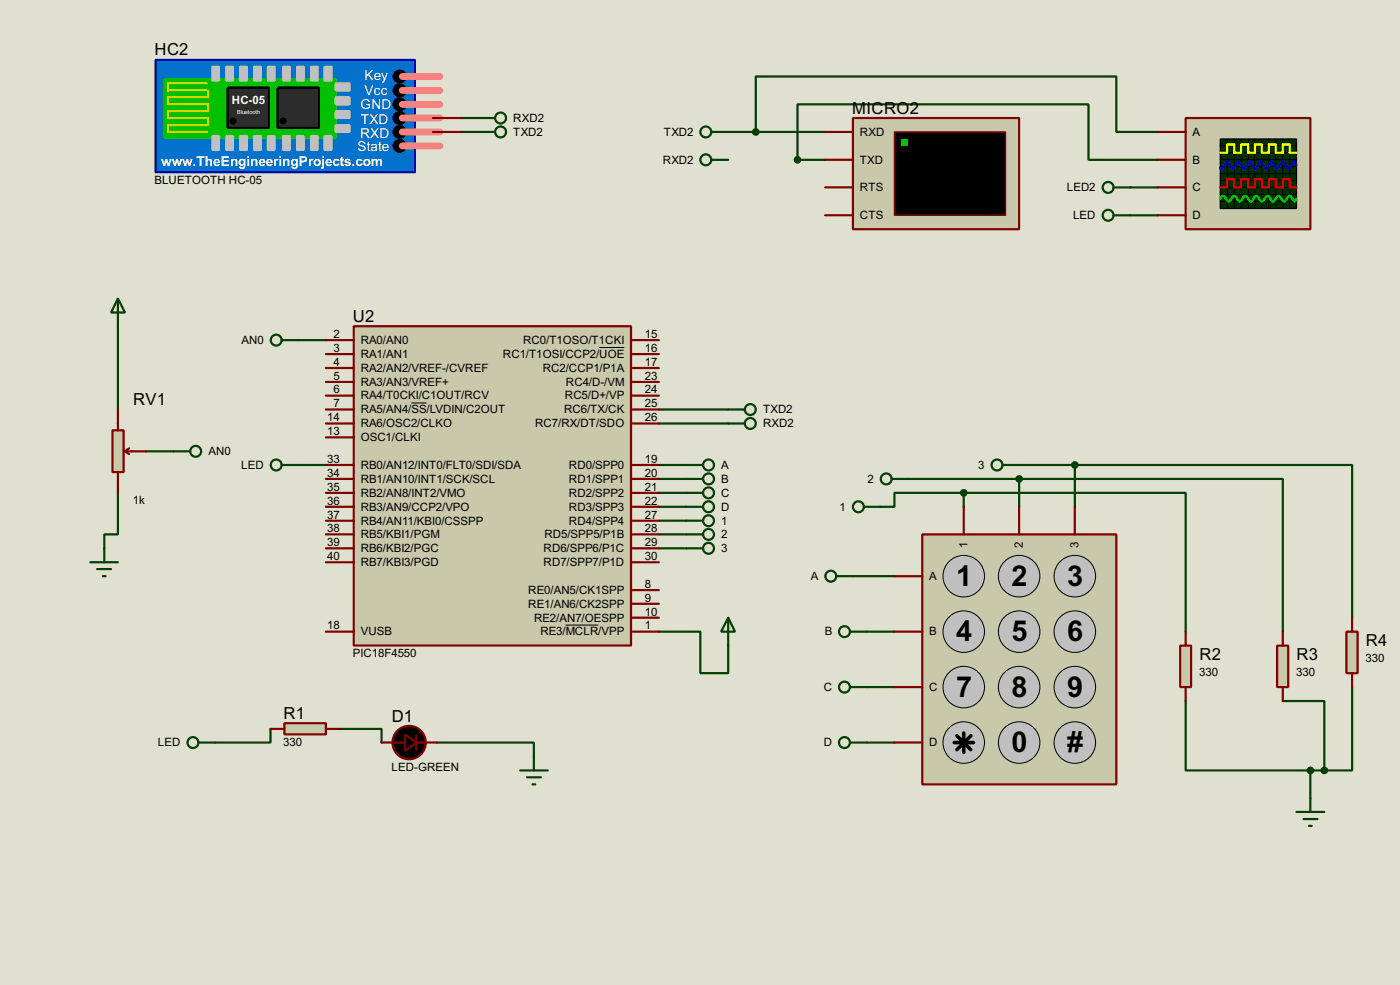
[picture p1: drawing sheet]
<svg xmlns="http://www.w3.org/2000/svg" width="256mm" height="180mm" viewBox="0 0 256 180" stroke-linecap="round" stroke-linejoin="round" font-family="sans-serif">
<path d="M0 0h256.5v180.3h-256.5z" fill="#e0e0d0"/>
<g fill="none" stroke="#004000" stroke-width=".4">
<path d="M84.4 21.6h3.3M84.4 24.2h3.3M133.4 24.2h17.8M138.5 24.2v-10.2h66v10.2h7.6M151.2 29.3h-5.1v-10.2h53.3v10.2h12.7M207.1 39.4h5M207.1 34.3h5M21.6 59.7v15.3M54.7 62.3h5M120.7 75h12.7M120.7 77.5h12.7M21.6 90.2v7.6h-2.5v2.6"/>
<path d="M26.7 82.6h5.1M54.7 85.1h5M120.7 87.7h5.1M120.7 85.1h5.1M120.7 90.2h5.1M120.7 92.8h5.1M120.7 95.3h5.1M120.7 97.8h5.1M166.4 87.7h20.3M176.6 90.2h40.6v25.4M176.6 90.2h-12.7v2.6h-2.6M176.6 90.2v2.6"/>
<path d="M186.7 87.7h48.3v27.9M186.7 87.7v5.1M186.7 85.1h10.2M196.9 85.1h50.8v28M196.9 85.1v7.7M120.7 115.6h7.6v7.6h5.1v-5M120.7 100.4h5.1M156.3 105.5h7.6M158.8 115.6h5.1M49.6 133.4v2.5h-10.2M62.3 133.4h7.6v2.5M80.1 135.9h17.7v2.6"/>
<path d="M158.8 125.8h5.1M158.8 135.9h5.1M217.2 128.3v12.7h22.9M235 128.3h7.6v12.7M247.7 125.8v15.2h-5.1M240.1 141v5.1M240.1 141h2.5"/>
</g>
<path d="M64.8 59.7h50.8v58.5h-50.8z" fill="#c8c8aa" stroke="#800000" stroke-width=".4"/>
<g fill="none" stroke="#800000" stroke-width=".4">
<path d="M59.7 62.3h5.1M59.7 64.8h5.1M59.7 67.4h5.1M59.7 69.9h5.1M59.7 72.4h5.1M59.7 75h5.1M59.7 77.5h5.1M115.6 62.3h5.1M115.6 64.8h5.1M115.6 67.4h5.1M115.6 69.9h5.1M115.6 72.4h5.1"/>
<path d="M115.6 75h5.1M115.6 77.5h5.1M59.7 80.1h5.1M59.7 85.1h5.1M59.7 87.7h5.1M59.7 90.2h5.1M59.7 92.8h5.1M59.7 95.3h5.1M59.7 97.8h5.1M115.6 85.1h5.1M115.6 87.7h5.1M115.6 90.2h5.1"/>
<path d="M115.6 92.8h5.1M115.6 95.3h5.1M115.6 97.8h5.1M59.7 100.4h5.1M59.7 102.9h5.1M59.7 115.6h5.1M115.6 100.4h5.1M115.6 102.9h5.1M115.6 115.6h5.1M115.6 108h5.1M115.6 110.5h5.1M115.6 113.1h5.1"/>
</g>
<path d="M75.4 73.8h2.8M109.8 63.6h4.6M103.6 114.4h6" fill="none" stroke="#000" stroke-width=".18"/>
<path d="M169 97.8h35.5v45.8h-35.5z" fill="#c8c8aa" stroke="#800000" stroke-width=".4"/>
<g fill="#c0c0c0" stroke="#000" stroke-width=".18">
<circle cx="176.5" cy="105.5" r="3.8"/>
<circle cx="186.7" cy="105.5" r="3.8"/>
<circle cx="196.9" cy="105.5" r="3.8"/>
<circle cx="176.5" cy="115.6" r="3.8"/>
<circle cx="186.7" cy="115.6" r="3.8"/>
<circle cx="196.9" cy="115.6" r="3.8"/>
<circle cx="176.5" cy="125.8" r="3.8"/>
<circle cx="186.7" cy="125.8" r="3.8"/>
<circle cx="196.9" cy="125.8" r="3.8"/>
<circle cx="176.5" cy="135.9" r="3.8"/>
<circle cx="186.7" cy="135.9" r="3.8"/>
<circle cx="196.9" cy="135.9" r="3.8"/>
</g>
<path d="M174.8 135.9h3.6M175.3 134.7l2.6 2.5M176.6 134.2v3.5M177.9 134.7l-2.6 2.5" fill="none" stroke="#000" stroke-width=".65"/>
<path d="M176.6 92.8v5M186.7 92.8v5M196.9 92.8v5M163.9 105.5h5.1M163.9 115.6h5.1M163.9 125.8h5.1M163.9 135.9h5.1" fill="none" stroke="#800000" stroke-width=".4"/>
<path d="M20.6 78.8h2.1v7.6h-2.1z" fill="#c8c8aa" stroke="#800000" stroke-width=".4"/>
<path d="M21.6 75v3.8M21.6 86.4v3.8M22.9 82.6l.8 .5M22.9 82.6h3.8M23.7 82.1l-.8 .5" fill="none" stroke="#800000" stroke-width=".4"/>
<g fill="none" stroke="#004000" stroke-width=".4">
<path d="M51.6 62.3h3.1M31.8 82.6h3.1M16.6 102.9h5M17.8 104.2h2.6M18.9 105.5h.5M19.1 100.4v2.5"/>
<circle cx="50.6" cy="62.3" r="1"/>
<circle cx="35.8" cy="82.6" r="1"/>
</g>
<path d="M216.2 118.2h2v7.6h-2z" fill="#c8c8aa" stroke="#800000" stroke-width=".4"/>
<path d="M217.2 115.6v2.6M217.2 125.8v2.5" fill="none" stroke="#800000" stroke-width=".4"/>
<path d="M234 118.2h2v7.6h-2z" fill="#c8c8aa" stroke="#800000" stroke-width=".4"/>
<path d="M235 115.6v2.6M235 125.8v2.5" fill="none" stroke="#800000" stroke-width=".4"/>
<path d="M246.7 115.6h2v7.6h-2z" fill="#c8c8aa" stroke="#800000" stroke-width=".4"/>
<path d="M247.7 113.1v2.5M247.7 123.2v2.6" fill="none" stroke="#800000" stroke-width=".4"/>
<path d="M237.5 148.6h5.1M238.8 149.9h2.6M239.8 151.2h.5M240.1 146.1v2.5" fill="none" stroke="#004000" stroke-width=".4"/>
<g fill="#004000" stroke="#004000" stroke-width=".4">
<circle cx="240" cy="141" r=".5"/>
<circle cx="242.6" cy="141" r=".5"/>
<circle cx="176.5" cy="90.2" r=".5"/>
<circle cx="186.7" cy="87.7" r=".5"/>
<circle cx="196.9" cy="85.1" r=".5"/>
</g>
<path d="M28.5 11h47.5v20.6h-47.5z" fill-rule="evenodd" fill="#0272cc" stroke="#0000c0" stroke-width=".4"/>
<path d="M30 14.5h31.5v10.7h-31.5z" fill-rule="evenodd" fill="#00c000" stroke="#00c000" stroke-width=".4"/>
<path d="M37.9 15.3h-7.1v1.3h7.1M37.9 17.8h-7.1v1.3h7.1M38.2 16.6v1.2M38.2 19.1v1.3M37.9 20.4h-7.1v1.2h7.1M37.9 22.9h-7.1v1.3h7.1M38.2 21.6v1.3" fill="none" stroke="#d9d300" stroke-width=".4"/>
<path d="M41.7 16.1h7.6v7.3h-7.6z" fill="#2c2c2c" stroke="#000" stroke-width=".4"/>
<circle cx="42.7" cy="22.2" r=".55" fill="#000" stroke="#000" stroke-width=".18"/>
<path d="M50.9 16.1h7.6v7.3h-7.6z" fill="#2c2c2c" stroke="#000" stroke-width=".4"/>
<g fill="#000" stroke="#000" stroke-width=".18">
<circle cx="73.2" cy="16.6" r="1.2"/>
<circle cx="73.2" cy="19.1" r="1.2"/>
<circle cx="73.2" cy="14" r="1.2"/>
<circle cx="51.8" cy="22.2" r=".55"/>
<circle cx="73.2" cy="26.7" r="1.2"/>
<circle cx="73.2" cy="24.2" r="1.2"/>
<circle cx="73.2" cy="21.6" r="1.2"/>
</g>
<g fill="#c0c0c0" stroke="#c0c0c0" stroke-width=".4">
<path d="M38.9 12.2h1.3v2.6h-1.3z"/>
<path d="M41.5 12.2h1.2v2.6h-1.2z"/>
<path d="M44 12.2h1.3v2.6h-1.3z"/>
<path d="M46.5 12.2h1.3v2.6h-1.3z"/>
<path d="M49.1 12.2h1.2v2.6h-1.2z"/>
<path d="M51.9 12.2h1.2v2.6h-1.2z"/>
<path d="M38.9 24.9h1.3v2.6h-1.3z"/>
<path d="M41.5 24.9h1.2v2.6h-1.2z"/>
<path d="M44 24.9h1.3v2.6h-1.3z"/>
<path d="M46.5 24.9h1.3v2.6h-1.3z"/>
<path d="M49.1 24.9h1.2v2.6h-1.2z"/>
<path d="M51.9 24.9h1.2v2.6h-1.2z"/>
<path d="M54.4 24.9h1.3v2.6h-1.3z"/>
<path d="M57 24.9h1.2v2.6h-1.2z"/>
<path d="M59.5 24.9h1.3v2.6h-1.3z"/>
<path d="M54.4 12.2h1.3v2.6h-1.3z"/>
<path d="M57 12.2h1.2v2.6h-1.2z"/>
<path d="M59.5 12.2h1.3v2.6h-1.3z"/>
<path d="M61.5 15.3h2.6v1.3h-2.6z"/>
<path d="M61.5 17.8h2.6v1.3h-2.6z"/>
<path d="M61.5 20.4h2.6v1.2h-2.6z"/>
<path d="M61.5 22.9h2.6v1.3h-2.6z"/>
</g>
<path d="M73.7 14h6.9M73.7 16.6h6.9M73.7 19.1h6.9M73.7 21.6h6.9M73.7 24.2h6.9M73.7 26.7h6.9" fill="none" stroke="#ff8080" stroke-width="1.3"/>
<path d="M79.3 24.2h5.1M79.3 21.6h5.1" fill="none" stroke="#800000" stroke-width=".4"/>
<g fill="none" stroke="#004000" stroke-width=".4">
<path d="M87.7 21.6h3M87.7 24.2h3M133.4 75h3.1M133.4 77.5h3.1"/>
<circle cx="91.7" cy="21.6" r="1"/>
<circle cx="91.7" cy="24.2" r="1"/>
<circle cx="137.4" cy="77.5" r="1"/>
<circle cx="137.4" cy="75" r="1"/>
</g>
<path d="M156.3 21.6h30.4v20.4h-30.4z" fill="#c8c8aa" stroke="#800000" stroke-width=".4"/>
<path d="M163.9 24.2h20.3v15.2h-20.3z" fill="#000" stroke="#800000" stroke-width=".25"/>
<path d="M165.2 25.5h1.2v1.2h-1.2z" fill="#0f0"/>
<path d="M151.2 24.2h5.1M151.2 34.3h5.1M151.2 29.3h5.1M151.2 39.4h5.1" fill="none" stroke="#800000" stroke-width=".4"/>
<path d="M217.2 21.6h22.9v20.4h-22.9z" fill="#c8c8aa" stroke="#800000" stroke-width=".4"/>
<path d="M223.6 25.5h13.9v12.7h-13.9z" fill="#003000" stroke="#000" stroke-width=".25"/>
<g fill="none" stroke="#000" stroke-width=".18">
<path d="M223.6 29.3h13.9M223.6 26.7h13.9M223.6 28h13.9M223.6 30.5h13.9M223.6 33.1h13.9M223.6 34.3h13.9M223.6 35.6h13.9M223.6 36.9h13.9M223.6 31.8h13.9M224.8 25.5v12.7M226.1 25.5v12.7M227.4 25.5v12.7"/>
<path d="M228.7 25.5v12.7M229.9 25.5v12.7M231.2 25.5v12.7M232.5 25.5v12.7M233.7 25.5v12.7M235 25.5v12.7M236.3 25.5v12.7"/>
</g>
<path d="M223.6 28h1.2v-1.5h1.3v1.5h1.3v-1.5h1.3v1.5h1.2v-1.5h1.3v1.5h1.3v-1.5h1.2v1.5h1.3v-1.5h1.3v1.5h1.2" fill="none" stroke="#ff0" stroke-width=".4"/>
<path d="M223.6 34.3h1.2v-1.5h1.3v1.5h1.3v-1.5h1.3v1.5h1.2v-1.5h1.3v1.5h1.3v-1.5h1.2v1.5h1.3v-1.5h1.3v1.5h1.2" fill="none" stroke="#f00" stroke-width=".4"/>
<path d="M237.5 30.3l-.5-.8-1 1.5-1-1.5-1 1.5-1-1.5-1 1.5-1.1-1.5-1 1.5-1-1.5-1 1.5-1-1.5-1 1.5-1.1-1.5-1 1.5-.2-.2" fill="none" stroke="#00f" stroke-width=".4"/>
<path d="M223.6 36.4l.2-.4 .3-.1 .2 .1 .5 .7a.6 .6 0 0 0 .9-.5l.4-.3 .3 .1 .4 .7 .3 .2 .3-.2 .5-.7a.6 .6 0 0 1 .8 .5l.5 .4 .2-.2 .5-.7 .3-.1 .2 .1 .5 .7a.6 .6 0 0 0 .9-.5l.4-.3 .2 .1 .5 .7 .3 .2 .3-.2 .5-.7a.6 .6 0 0 1 .8 .5l.5 .4 .2-.2 .5-.7 .3-.1 .2 .1 .5 .7 .3 .2 .2-.5" fill="none" stroke="#0f0" stroke-width=".4"/>
<path d="M212.1 24.2h5.1M212.1 29.3h5.1M212.1 34.3h5.1M212.1 39.4h5.1" fill="none" stroke="#800000" stroke-width=".4"/>
<g fill="none" stroke="#004000" stroke-width=".4">
<path d="M130.4 24.2h3M130.4 29.3h3M204 39.4h3.1M51.6 85.1h3.1M125.8 87.7h3M125.8 85.1h3M125.8 92.8h3M125.8 90.2h3M125.8 95.3h3M125.8 97.8h3M158.3 92.8h3M163.4 87.7h3"/>
<path d="M183.7 85.1h3M125.8 100.4h3M153.2 105.5h3.1M155.8 115.6h3M36.4 135.9h3M155.8 125.8h3M155.8 135.9h3"/>
<circle cx="129.3" cy="29.3" r="1"/>
<circle cx="129.3" cy="24.2" r="1"/>
<circle cx="203" cy="39.4" r="1"/>
<circle cx="50.6" cy="85.1" r="1"/>
<circle cx="129.8" cy="97.8" r="1"/>
<circle cx="129.8" cy="85.1" r="1"/>
<circle cx="129.8" cy="87.7" r="1"/>
<circle cx="129.8" cy="95.3" r="1"/>
<circle cx="129.8" cy="90.2" r="1"/>
<circle cx="129.8" cy="92.8" r="1"/>
<circle cx="157.2" cy="92.8" r="1"/>
<circle cx="162.3" cy="87.7" r="1"/>
<circle cx="182.6" cy="85.1" r="1"/>
<circle cx="129.8" cy="100.4" r="1"/>
<circle cx="152.2" cy="105.5" r="1"/>
<circle cx="154.7" cy="115.6" r="1"/>
<circle cx="35.3" cy="135.9" r="1"/>
<circle cx="154.7" cy="135.9" r="1"/>
<circle cx="154.7" cy="125.8" r="1"/>
</g>
<g fill="#004000" stroke="#004000" stroke-width=".4">
<circle cx="138.4" cy="24.2" r=".5"/>
<circle cx="146.1" cy="29.3" r=".5"/>
</g>
<path d="M52.1 132.4h7.6v2h-7.6z" fill="#c8c8aa" stroke="#800000" stroke-width=".4"/>
<path d="M49.6 133.4h2.5M59.7 133.4h2.6M69.9 135.9h4.3M76.3 134.7v2.5M76.3 135.9h3.8" fill="none" stroke="#800000" stroke-width=".4"/>
<g fill="#000" stroke="#800000" stroke-width=".4">
<path d="M74.2 134.4l2.1 1.5-2.1 1.6z"/>
<circle cx="74.9" cy="135.9" r="3.1"/>
</g>
<g fill="none" stroke="#004000" stroke-width=".4">
<path d="M204 34.3h3.1M21.6 54.7l1.3 2.5h-2.5zM21.6 54.7v5M133.4 113.1l1.3 2.5h-2.6zM133.4 113.1v5.1M97.8 138.5v2.5M95.3 141h5.1M96.6 142.3h2.5M97.6 143.6h.5"/>
<circle cx="203" cy="34.3" r="1"/>
</g>
<g font-size="5.9">
<text x="175.2" y="107.3">1</text>
<text x="185.3" y="107.3">2</text>
<text x="195.5" y="107.3">3</text>
<text x="175.2" y="117.4">4</text>
<text x="185.3" y="117.4">5</text>
<text x="195.5" y="117.4">6</text>
<text x="175.2" y="127.6">7</text>
<text x="185.3" y="127.6">8</text>
<text x="195.5" y="127.6">9</text>
<text x="185.3" y="137.7">0</text>
<text x="195.5" y="137.7">#</text>
</g>
<g font-size="3.4">
<text x="28.3" y="10.2">HC2</text>
<text x="156.1" y="20.8">MICRO2</text>
<text x="64.7" y="58.9">U2</text>
<text x="24.4" y="74.1">RV1</text>
<text x="250.2" y="118.2">R4</text>
<text x="219.8" y="120.7">R2</text>
<text x="237.5" y="120.7">R3</text>
<text x="52" y="131.6">R1</text>
<text x="71.8" y="132.1">D1</text>
</g>
<g font-size="2.8" fill="#fff">
<text x="66.8" y="14.6">Key</text>
<text x="66.8" y="17.4">Vcc</text>
<text x="66" y="19.9">GND</text>
<text x="66.1" y="22.7">TXD</text>
<text x="65.5" y="27.5">State</text>
<text x="66" y="25.2">RXD</text>
<text x="29.5" y="30.3">www.TheEngineeringProjects.com</text>
</g>
<text font-size="2.4" fill="#fff" x="42.5" y="19">HC-05</text>
<g font-size="2.4">
<text x="94" y="22.3">RXD2</text>
<text x="94" y="24.9">TXD2</text>
<text x="121.4" y="30">RXD2</text>
<text x="121.6" y="24.9">TXD2</text>
<text x="157.5" y="24.9">RXD</text>
<text x="157.5" y="30">TXD</text>
<text x="218.5" y="24.9">A</text>
<text x="218.5" y="30">B</text>
<text x="28.3" y="33.7">BLUETOOTH HC-05</text>
<text x="157.5" y="35">RTS</text>
<text x="195.4" y="35">LED2</text>
<text x="218.5" y="35">C</text>
<text x="157.5" y="40.1">CTS</text>
<text x="196.6" y="40.1">LED</text>
<text x="218.5" y="40.1">D</text>
<text x="44.2" y="63">AN0</text>
<text x="61.1" y="61.9">2</text>
<text x="61.1" y="64.4">3</text>
<text x="66.1" y="63">RA0/AN0</text>
<text x="66.1" y="65.5">RA1/AN1</text>
<text x="92.1" y="65.5">RC1/T1OSI/CCP2/UOE</text>
<text x="95.8" y="63">RC0/T1OSO/T1CKI</text>
<text x="118.2" y="61.9">15</text>
<text x="118.2" y="64.4">16</text>
<text x="61.1" y="67">4</text>
<text x="61.1" y="69.5">5</text>
<text x="61.1" y="72">6</text>
<text x="66.1" y="68.1">RA2/AN2/VREF-/CVREF</text>
<text x="66.1" y="70.6">RA3/AN3/VREF+</text>
<text x="99.4" y="68.1">RC2/CCP1/P1A</text>
<text x="103.7" y="70.6">RC4/D-/VM</text>
<text x="118.2" y="67">17</text>
<text x="118.2" y="69.5">23</text>
<text x="118.2" y="72">24</text>
<text x="60" y="77.1">14</text>
<text x="61.1" y="74.6">7</text>
<text x="66.1" y="73.1">RA4/T0CKI/C1OUT/RCV</text>
<text x="66.1" y="75.7">RA5/AN4/SS/LVDIN/C2OUT</text>
<text x="103.3" y="75.7">RC6/TX/CK</text>
<text x="103.5" y="73.1">RC5/D+/VP</text>
<text x="118.2" y="74.6">25</text>
<text x="118.2" y="77.1">26</text>
<text x="139.8" y="75.7">TXD2</text>
<text x="38.2" y="83.3">AN0</text>
<text x="60" y="79.7">13</text>
<text x="66.1" y="78.2">RA6/OSC2/CLKO</text>
<text x="66.1" y="80.8">OSC1/CLKI</text>
<text x="98" y="78.2">RC7/RX/DT/SDO</text>
<text x="139.8" y="78.2">RXD2</text>
<text x="44.2" y="85.8">LED</text>
<text x="60" y="84.7">33</text>
<text x="60" y="87.3">34</text>
<text x="60" y="89.8">35</text>
<text x="66.1" y="85.8">RB0/AN12/INT0/FLT0/SDI/SDA</text>
<text x="66.1" y="88.4">RB1/AN10/INT1/SCK/SCL</text>
<text x="104.2" y="85.8">RD0/SPP0</text>
<text x="104.2" y="88.4">RD1/SPP1</text>
<text x="118.2" y="84.7">19</text>
<text x="118.2" y="87.3">20</text>
<text x="118.2" y="89.8">21</text>
<text x="132.1" y="85.8">A</text>
<text x="132.1" y="88.4">B</text>
<text x="158.9" y="88.4">2</text>
<text x="179.2" y="85.8">3</text>
<text x="24.4" y="92.3">1k</text>
<text x="60" y="92.4">36</text>
<text x="60" y="94.9">37</text>
<text x="66.1" y="90.9">RB2/AN8/INT2/VMO</text>
<text x="66.1" y="93.5">RB3/AN9/CCP2/VPO</text>
<text x="104.2" y="90.9">RD2/SPP2</text>
<text x="104.2" y="93.5">RD3/SPP3</text>
<text x="118.2" y="92.4">22</text>
<text x="118.2" y="94.9">27</text>
<text x="132.1" y="90.9">C</text>
<text x="132.1" y="93.5">D</text>
<text x="153.8" y="93.5">1</text>
<text x="60" y="97.4">38</text>
<text x="60" y="100">39</text>
<text x="66.1" y="96">RB4/AN11/KBI0/CSSPP</text>
<text x="66.1" y="98.5">RB5/KBI1/PGM</text>
<text x="66.1" y="101.1">RB6/KBI2/PGC</text>
<text x="99.6" y="101.1">RD6/SPP6/P1C</text>
<text x="99.7" y="98.5">RD5/SPP5/P1B</text>
<text x="104.2" y="96">RD4/SPP4</text>
<text x="118.2" y="97.4">28</text>
<text x="118.2" y="100">29</text>
<text x="132.1" y="96">1</text>
<text x="132.1" y="98.5">2</text>
<text x="132.1" y="101.1">3</text>
<text x="177.3" y="100.2" transform="rotate(-90 177.3 100.2)">1</text>
<text x="187.4" y="100.2" transform="rotate(-90 187.4 100.2)">2</text>
<text x="197.6" y="100.2" transform="rotate(-90 197.6 100.2)">3</text>
<text x="60" y="102.5">40</text>
<text x="66.1" y="103.6">RB7/KBI3/PGD</text>
<text x="99.6" y="103.6">RD7/SPP7/P1D</text>
<text x="118.2" y="102.5">30</text>
<text x="118.2" y="107.6">8</text>
<text x="148.5" y="106.2">A</text>
<text x="170.2" y="106.2">A</text>
<text x="96.8" y="108.7">RE0/AN5/CK1SPP</text>
<text x="96.8" y="111.2">RE1/AN6/CK2SPP</text>
<text x="97.8" y="113.8">RE2/AN7/OESPP</text>
<text x="118.2" y="110.1">9</text>
<text x="118.2" y="112.7">10</text>
<text x="60" y="115.2">18</text>
<text x="66.1" y="116.3">VUSB</text>
<text x="99" y="116.3">RE3/MCLR/VPP</text>
<text x="118.2" y="115.2">1</text>
<text x="151.1" y="116.3">B</text>
<text x="170.2" y="116.3">B</text>
<text x="64.6" y="120.3">PIC18F4550</text>
<text x="219.7" y="123.7">330</text>
<text x="237.5" y="123.7">330</text>
<text x="250.2" y="121.1">330</text>
<text x="150.9" y="126.5">C</text>
<text x="170.2" y="126.5">C</text>
<text x="28.9" y="136.6">LED</text>
<text x="51.9" y="136.5">330</text>
<text x="150.9" y="136.6">D</text>
<text x="170.2" y="136.6">D</text>
<text x="71.7" y="141.1">LED-GREEN</text>
</g>
<text font-size="1.2" fill="#fff" x="43.5" y="21">Bluetooth</text>
</svg>
